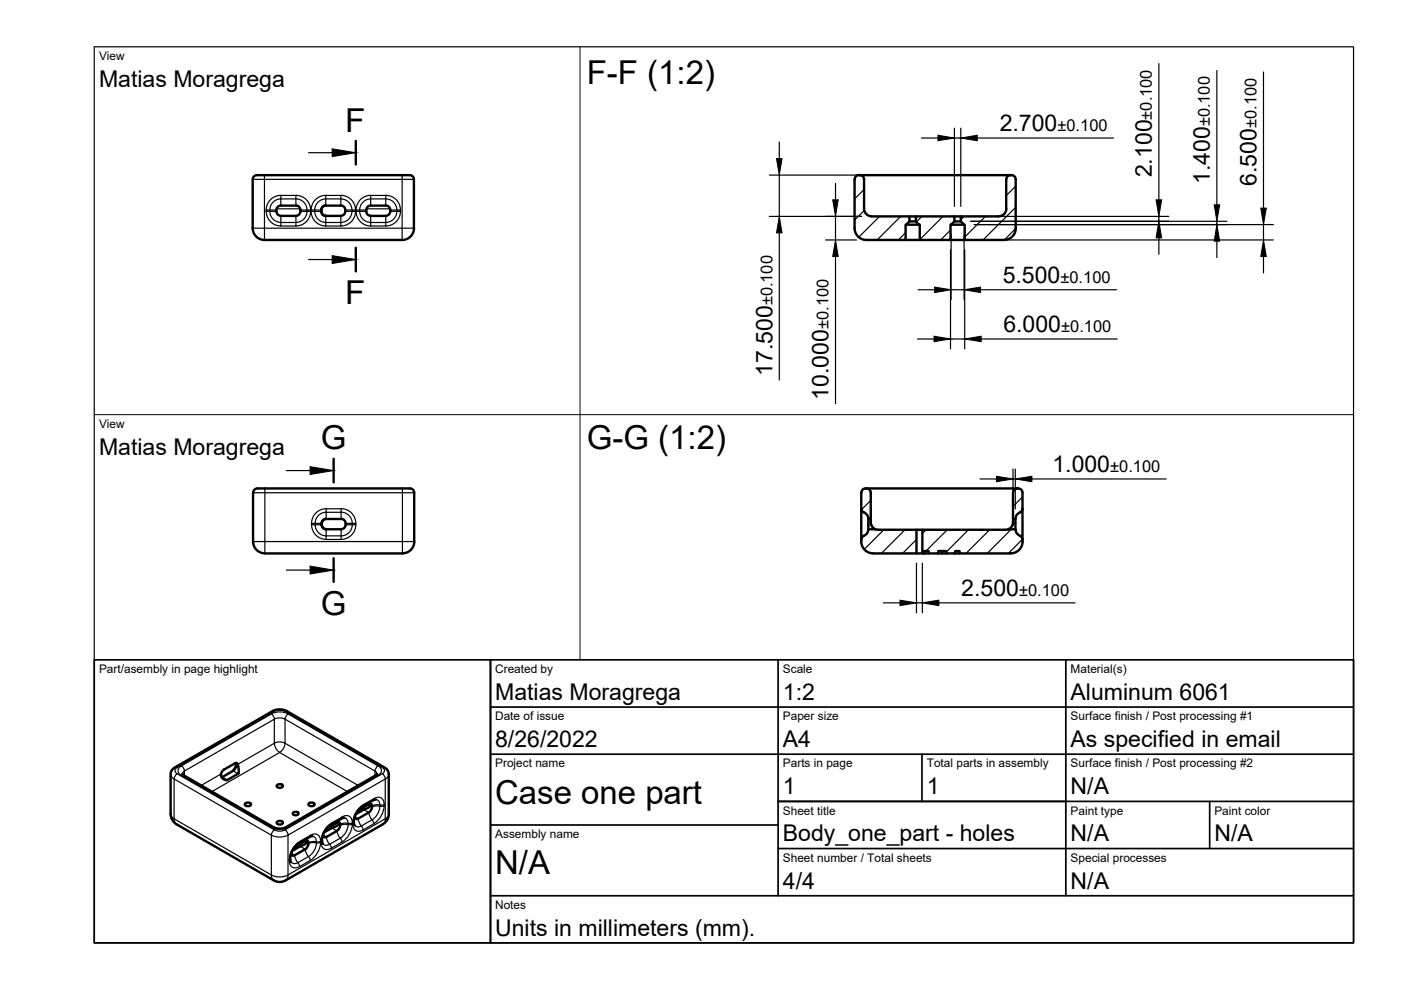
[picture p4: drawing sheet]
<svg xmlns="http://www.w3.org/2000/svg" width="297mm" height="210mm" viewBox="0 0 297 210" stroke-linecap="round" stroke-linejoin="round" font-family="sans-serif">
<!-- layer: Visible -->
<g fill="none" stroke="#000" stroke-width=".51">
<path d="M54.5 37.1h32.3M54.5 37.1a.94 .94 0 0 0-.9 .9v10.4a2.51 2.51 0 0 0 2.5 2.5h29.2a2.48 2.48 0 0 0 2.5-2.5v-10.4a.9 .9 0 0 0-.9-.9M181.2 38v10.4a2.51 2.51 0 0 0 2.5 2.5M182.1 37.1h32.3M182.1 37.1a.9 .9 0 0 0-.9 .9M182.3 37.1a.9 .9 0 0 1 .9 .9v6.3a1.6 1.6 0 0 0 1.6 1.6M214.3 37.1a.9 .9 0 0 0-.9 .9l-.1 6.3a1.56 1.56 0 0 1-1.5 1.6M214.5 37.1a.9 .9 0 0 1 .8 .9v10.4a2.47 2.47 0 0 1-2.4 2.5h-8.4v-3.3l-.8-.7v-1h8.1M58.6 44.5v.3M58.6 44.8a.94 .94 0 0 0 1 1M59.5 43.6h3.2a.94 .94 0 0 1 1 .9M59.5 45.8h3.2"/>
<path d="M59.6 43.6a.94 .94 0 0 0-1 .9M63.7 44.5v.3M63.7 44.8a.94 .94 0 0 1-1 1M68.1 44.8a.94 .94 0 0 0 1 1M69.1 43.6h3.2M69.1 43.6a1 1 0 0 0-1 1.2M69.1 43.6a.94 .94 0 0 0-1 .9l.1 .7 .6 .5 3.5 .1M72.3 43.6a.97 .97 0 0 1 .9 1.2M73.2 44.8a.94 .94 0 0 1-.9 1M77.7 44.8a.94 .94 0 0 0 .9 1M77.7 44.8a1.02 1.02 0 0 1 .9-1.2h3.2a.97 .97 0 0 1 .9 1.2M78.6 45.8h3.2"/>
<path d="M82.7 44.8a.94 .94 0 0 1-.9 1M184.8 45.9h8v1l-.8 .7v3.3h-8.3M192 50.9h3M192.1 47.6h2.8M192.8 45.9h1.4M192.8 46.9h1.4M194.2 45.9h8.2v1l-.9 .7v3.3h-6.5v-3.3l-.8-.7zM201.5 50.9h3M201.7 47.6h2.7M202.4 46.9h1.3M202.4 45.9h1.3M53.7 104.5v10.3a2.51 2.51 0 0 0 2.5 2.5"/>
<path d="M54.6 103.6h31.4a1.71 1.71 0 0 1 1.7 .5l.1 10.7a2.47 2.47 0 0 1-2.5 2.5M54.6 103.6a.9 .9 0 0 0-.9 .9M56.2 117.3h29.1M68.2 111a1.05 1.05 0 0 0 1 1.2M68.2 110.7l.1 1.1 .4 .3 .5 .1M69.2 110h3.1a.94 .94 0 0 1 1 1M69.2 110a.94 .94 0 0 0-.9 .7M69.2 110a.94 .94 0 0 0-1 1M73.3 111a1.01 1.01 0 0 1-1 1.2h-3.1M182.6 114.4a2.56 2.56 0 0 0 2.5 2.9M182.6 107.9v6.5M182.6 107.9l.2 .4 .3 .3a1.56 1.56 0 0 1 1 1.4"/>
<path d="M183.1 113.6l-.3 .3-.2 .5M183.7 103.6a.93 .93 0 0 0-1.1 .9v3.4M183.7 103.6h32M183.7 103.6a.9 .9 0 0 1 .9 .9v5.5h-.5M184.1 112.2a1.49 1.49 0 0 1-1 1.4M184.1 110v2.2M184.1 112.2h1.5M184.6 110l.2 1.4 .3 .5 .5 .3M185.6 112.2l8.7 .1v5h-9.2M194.3 117.3h1.3M194.3 112.3h1.3M195.9 117.3h1"/>
<path d="M198.9 117.3h1.7M199.7 116.8v.5M202.5 117.3h1M213.8 112.2h1.5M213.8 112.2l-.6 .1h-17.6v5h.3v-.5h1v.5h2v-.5h1.7v.5h1.9v-.5h1v.5h10.8M214.7 111.3l-.2 .4-.7 .5M214.8 110l-.1 1.3M215.3 110v2.2M215.3 112.2a1.49 1.49 0 0 0 1 1.4M215.7 103.6a.94 .94 0 0 1 1.1 .9v3.4M215.7 103.6a.9 .9 0 0 0-.9 .9v5.5h.5M216.3 113.6l.3 .3 .2 .5"/>
<path d="M216.8 107.9l-.2 .4-.3 .3a1.49 1.49 0 0 0-1 1.4M216.8 114.4a2.53 2.53 0 0 1-2.5 2.9M216.8 107.9v6.5M38.6 164.1l19.4 11.3 1.3 .3 1.3-.3 19.4-11.3M49.4 163.4l-2.4 1.4M50 161.8v.8l-.6 .8M50.1 162.2l-.7 1.3M50.4 162.1l-.3-.3-.3 .1-2.5 1.4-.5 .9 .3 .8 .6 .3 .5 .1 2.3-1.3 .1-.7-.2-1.3M52.1 170.3l.5-.1a.52 .52 0 0 1 .6 .4l-.6 .3a.52 .52 0 0 1-.7-.5zM58.8 174.2l.5-.2a.52 .52 0 0 1 .7 .5l-.7 .3a.52 .52 0 0 1-.6-.5zM58.8 166.4l.5-.1a.52 .52 0 0 1 .7 .4l-.7 .3a.52 .52 0 0 1-.6-.5zM62.2 172.2a.68 .68 0 0 1 1.1 .4 .68 .68 0 0 1-.7 .3 .68 .68 0 0 1-.5-.5z"/>
<path d="M64.9 178.7l-.4 .4-2.6 1.3M65 178.2v.2M65 178.4v.3M65.4 178.7v.2a1.48 1.48 0 0 1-.7 1.2l-2.5 1.3a.48 .48 0 0 1-.4-.6M65.4 178.6l-.1-.2-.3-.2-2.5 1.3M65.6 170.3l.5-.1a.52 .52 0 0 1 .6 .4l-.6 .3a.52 .52 0 0 1-.7-.5zM66.2 177.3l-.5 .2-2.4 1.3-.8 .7-.9 1.7v1.1l.1 .5M68.5 176.9a.51 .51 0 0 0 .4 .6l.3-.1M71.4 176.2l-2.2 1.3M71.7 174.3l.1 .1M71.7 174.4v.2M71.8 174.5l-.4 .6-2.7 1.4"/>
<path d="M72.1 175l-.2 .7-.5 .5M72.1 174.8v-.3l-.4-.2-2.5 1.4M72.1 174.8v.2M73 173.4l-.6 .1-2.5 1.5-.6 .6-.9 1.7-.1 1 .1 .6M75.3 173a.49 .49 0 0 0 .4 .7l.2-.1M78.2 170.5l-2.2 1.3M78.2 170.5l.5-.1 .2 .5M78.5 170.4v.1M78.5 170.5l-.1 .5-.3 .2-2.7 1.4M78.8 170.9v.5l-.3 .7-2.6 1.5M79.7 169.5l-.6 .2-2.3 1.3-.7 .6-1 1.7-.1 1.3 .2 .4M81.2 174.7a2.44 2.44 0 0 0 1.2-2.1v-8.6l-.4-1-21.2-12.2-1.3-.4-1.1 .1-.6 .3-21.2 12.2-.4 1v8.6a2.51 2.51 0 0 0 1.2 2.1l20.6 12a2.51 2.51 0 0 0 2.6 0l20.6-11.9"/>
</g>
<!-- layer: Visible Narrow -->
<g fill="none" stroke="#000" stroke-width=".25">
<path d="M53.6 38h2.5M56.1 37.1v.9M56.1 38v10.4h-2.5M56.1 38h29.2M85.3 37.1v.9M85.3 38h2.5M85.3 38v10.4h2.5M56.1 50.9v-2.5h29.2v2.5M56.4 44.5v.3h.8M56.4 44.5h.8v.3M56.5 44.8a3.1 3.1 0 0 0 3.1 3.1M57.2 44.8h1.4"/>
<path d="M57.2 44.8a2.34 2.34 0 0 0 2.4 2.4M58.6 44.3h5M59.5 41.4h3.2v.8h-3.2zM59.5 45.8v1.4M59.5 42.2v1.4M59.6 41.4a3.1 3.1 0 0 0-3.1 3.1M59.6 42.2a2.34 2.34 0 0 0-2.4 2.3h1.4M62.7 47.2v.7M62.7 47.2h-3.2v.7h3.2M62.7 43.6v-1.4a2.34 2.34 0 0 1 2.4 2.3h-1.4M62.7 45.8v1.4M62.7 41.4a3.1 3.1 0 0 1 3.1 3.1"/>
<path d="M63.7 44.8h1.4M65.1 44.5h.7v.3h-.7zM65.1 44.8a2.34 2.34 0 0 1-2.4 2.4M65.8 44.8a3.1 3.1 0 0 1-3.1 3.1M66 44.8a3.1 3.1 0 0 0 3.1 3.1M66 44.5v.3h.7M66 44.5h.7v.3M66.7 44.8h1.4M66.7 44.8a2.34 2.34 0 0 0 2.4 2.4v-1.4M68.2 44.3h.1M69.1 41.4h3.2v.8h-3.2zM69.1 42.2v1.4"/>
<path d="M69.1 41.4a3.1 3.1 0 0 0-3.1 3.1M69.1 42.2a2.34 2.34 0 0 0-2.4 2.3h1.4M72.3 47.2v.7h-3.2M72.3 47.2h-3.2v.7M72.3 45.8v1.4M72.3 42.2v1.4M72.3 42.2a2.34 2.34 0 0 1 2.3 2.3h-1.4M72.3 41.4a3.1 3.1 0 0 1 3.1 3.1M73.2 44.8h1.4M74.6 44.8a2.34 2.34 0 0 1-2.3 2.4M74.6 44.5h.8v.3h-.8zM75.4 44.8a3.1 3.1 0 0 1-3.1 3.1"/>
<path d="M75.5 44.8a3.1 3.1 0 0 0 3.1 3.1M75.5 44.5v.3h.8M75.5 44.5h.8v.3M76.3 44.8h1.4M76.3 44.8a2.34 2.34 0 0 0 2.3 2.4v-1.4M77.7 44.3h5M78.6 41.4h3.2v.8h-3.2zM78.6 42.2v1.4M78.6 47.9h3.2M78.6 41.4a3.1 3.1 0 0 0-3.1 3.1M78.6 42.2a2.34 2.34 0 0 0-2.3 2.3h1.4M81.8 47.2v.7"/>
<path d="M81.8 47.2h-3.2v.7M81.8 43.6v-1.4a2.34 2.34 0 0 1 2.3 2.3h-1.4M81.8 45.8v1.4M81.8 41.4a3.1 3.1 0 0 1 3.1 3.1M82.7 44.8h1.4M84.1 44.5h.8v.3h-.8zM84.1 44.8a2.34 2.34 0 0 1-2.3 2.4M84.9 44.8a3.1 3.1 0 0 1-3.1 3.1M53.7 104.5h2.5M53.7 114.8h2.5v2.5M56.2 103.6v.9M56.2 104.5v10.3h29.1v2.5"/>
<path d="M66 111.3h.8M66 111.3v-.3h.8v.3M66.1 111.3a3.1 3.1 0 0 0 3.1 3.1M66.8 111.3h1.4M66.8 111h1.4M66.8 111.3a2.35 2.35 0 0 0 2.4 2.3v-1.4M68.2 110.7h.1M69.2 113.6h3.1v.8h-3.1zM69.2 107.9v.7M69.2 108.6v1.4M69.2 107.9h3.1M69.2 108.6a2.35 2.35 0 0 0-2.4 2.4"/>
<path d="M69.2 107.9a3.1 3.1 0 0 0-3.1 3.1M72.3 107.9v.7h-3.1M72.3 110v-1.4a2.35 2.35 0 0 1 2.4 2.4M72.3 112.2v1.4M72.3 107.9a3.1 3.1 0 0 1 3.1 3.1M73.3 111.3h1.4a2.35 2.35 0 0 1-2.4 2.3M73.3 111h1.4M74.7 111h.7v.3h-.7zM75.4 111.3a3.1 3.1 0 0 1-3.1 3.1M85.3 103.6v.9h-29.1M87.8 104.5h-2.5v10.3h2.5M57.5 151.4l.5 .4 .2 .7"/>
<path d="M57.7 150.8h.5M58.2 157.6v-5.1l-19.1 11M58.2 157.6l-7.8 4.5M58.2 157.6a2.49 2.49 0 0 1 2.2 0M58.2 152.5a2.49 2.49 0 0 1 2.2 0M58.2 157.6a2.49 2.49 0 0 0 1.1 1.9M59.3 159.5l14.4 8.3M59.3 159.5l-14.4 8.3M60.4 157.6a2.49 2.49 0 0 1-1.1 1.9M60.4 157.6l15.5 8.9M60.4 152.5l19.1 11M60.4 152.5v5.1"/>
<path d="M60.9 150.8h-.5M61.1 151.4l19 11M61.1 151.4a3.9 3.9 0 0 0-3.6 0l-19 11M61.1 151.4l-.5 .4-.2 .7M36.2 164.1a1.26 1.26 0 0 0 .7 1.1M36.2 172.6a1.26 1.26 0 0 0 .7 1M36.9 173.6a1.26 1.26 0 0 0 .5 1.1M36.9 165.2l20.6 11.9v8.4M36.9 165.2v8.4M36.9 173.6l20.6 11.9M37.1 162.7h.5M37.6 164.1l-.5 .4-.2 .7"/>
<path d="M38.5 164.4l19 11a3.9 3.9 0 0 0 3.6 0l19-11M38.9 164.4h-.4M39.1 163.5v1M39.1 163.5l-.2-.6-.4-.5a1.08 1.08 0 0 0-.8 1 1.08 1.08 0 0 0 .8 1M39.1 163.5l-.4 .6M46.9 164.1l-4.2 2.4M47.2 164.8l1 .6M49.4 163.4l1.1 .7M50.1 162l.3 .3M50.1 162.3l.4 .2M58 175.4h-.5M58.2 175.9l-.5 .5-.2 .6"/>
<path d="M60.4 175.9l.5 .5 .2 .6a3.9 3.9 0 0 1-3.6 .1M60.6 175.4h.5M63.5 178.4a4.8 4.8 0 0 0-2.2 3.8M63.6 179.4l1.1 .7 .2 .8 .5 .7M64.8 178l-.1 .3M64.9 178.7l.5 .2M65 178.3l-2.7 1.5M65 178.4l.4 .3M65.6 177.5a1.28 1.28 0 0 1 1.6-.6 1.28 1.28 0 0 1 .8 1.5M65.8 177.1l-2.3 1.3-.1 .4M66.2 177.3a1.03 1.03 0 0 1 .9 1.2M67.1 178.5v.2h-.9l-.8 .2"/>
<path d="M67.1 178.5l-.9-.1-.8 .3M67.1 178.7a3.6 3.6 0 0 1-1.7 2.9M68 178.4v.2M68 178.4l-.9 .1M68 178.6l-.9 .1M68 178.6a4.8 4.8 0 0 1-2.2 3.8M68.1 178.3v.3M68.1 178.6a1.33 1.33 0 0 0 .6 1.4 1.33 1.33 0 0 0 1.6-.2M68.3 178.2l-.2 .4M68.4 177.1l.8 .4M69.2 177.5l.2 .8 .5 .7a1.03 1.03 0 0 1-1.5-.1M70.3 174.5a4.8 4.8 0 0 0-2.2 3.8l.2-.3"/>
<path d="M70.4 175.5l1 .7M71.5 176.2l.1 .8 .5 .7M71.5 174.1v.3M71.7 174.8l.4 .2 .8-.2h.9M71.7 174.6l.4 .2 .8-.3 .9 .1M71.7 174.4l-2.7 1.6M72.1 177.7l-2.2 1.3 .4 .8 2.2-1.3M72.1 177.7l.4 .8M72.5 173.2l-2.2 1.3-.2 .4M72.5 173.2a1.33 1.33 0 0 1 1.6-.1 1.33 1.33 0 0 1 .6 1.4M72.5 173.2l-.1 .4M73 173.4a1.03 1.03 0 0 1 .8 1.2"/>
<path d="M73.8 174.6v.2l.9-.1M73.8 174.8a3.6 3.6 0 0 1-1.6 2.9M74.7 174.5v.2M74.7 174.5l-.9 .1M74.7 174.7a4.8 4.8 0 0 1-2.2 3.8M74.8 174.4a1.39 1.39 0 0 0 .5 1.6 1.39 1.39 0 0 0 1.7 0M75 174.4l-.2 .3M75 174.1l-.2 .3M75.2 175a1.03 1.03 0 0 0 1.4 .1M75.2 173.3l.7 .3M75.9 173.6l.2 .8 .5 .7M76.6 175.1l.4 .8"/>
<path d="M77 170.6a4.8 4.8 0 0 0-2.2 3.8M77.1 171.7l1.1 .6 .2 .8 .5 .7M78.2 170.5l.2 .1-2.6 1.5M78.2 170.2v.3M78.4 170.9l.5 .2 .8-.2h.8M78.5 170.5h-.1l.1 .1M78.9 173.8l-2.3 1.3M78.9 173.8l.3 .8M79.2 169.3l-.1 .4M79.2 174.7l-2.2 1.3M79.5 163.5l.5 .6M79.5 163.5v1"/>
<path d="M79.5 163.5l.2-.6 .4-.5a1.08 1.08 0 0 1 .8 1 1.08 1.08 0 0 1-.8 1M79.7 169.5a1.03 1.03 0 0 1 .8 1.2l-.8-.1-.8 .3-.4-.2M79.7 164.4h.4M80.5 170.7v.3M80.5 170.9a3.6 3.6 0 0 1-1.6 2.9M80.6 170.9l.9-.1a4.8 4.8 0 0 1-2.2 3.8M80.6 170.7l.9-.1a1.33 1.33 0 0 0-.7-1.4 1.33 1.33 0 0 0-1.5 .1l-2.3 1.3-.2 .4M81 162.7l-20.6-11.9a2.49 2.49 0 0 0-2.2 0l-20.7 11.9a.69 .69 0 0 0-.4 .7 .69 .69 0 0 0 .5 .6l20.6 12a2.47 2.47 0 0 0 2.2 0l20.6-11.9M81.1 164.1l.4 .4 .2 .7M81.1 162.7a.69 .69 0 0 1 .4 .7 .69 .69 0 0 1-.4 .6M81.4 170.6v.3M81.5 162.7h-.4"/>
<path d="M81.7 165.2l-20.6 11.9v8.4M81.7 165.2v8.4l-20.6 11.9M82.4 164.1a1.26 1.26 0 0 1-.7 1.1M82.4 172.6a1.25 1.25 0 0 1-.7 1 1.26 1.26 0 0 1-.5 1.1M57.5 185.5a1.26 1.26 0 0 0 .5 1.2M57.5 185.5a3.9 3.9 0 0 0 3.6 0M61.1 185.5a1.26 1.26 0 0 1-.5 1.2M61.3 182.2v.3M61.6 182.1a1.29 1.29 0 0 0 .2 1.7 1.29 1.29 0 0 0 1.7-.1M61.6 181.9l-.3 .3M61.7 182.8a1.03 1.03 0 0 0 1.5 .1M61.7 181l.7 .3"/>
<path d="M62.5 181.3l.2 .8 .5 .8M65.4 181.6l.4 .8M65.4 181.6l-2.2 1.3 .3 .8 2.3-1.3"/>
</g>
<!-- layer: Border -->
<path d="M20 9.9h267v190h-267z" fill="none" stroke="#000" stroke-width=".25"/>
<!-- layer: Hatching -->
<g fill="none" stroke="#000" stroke-width=".25">
<path d="M181.6 37.2l-.3 .4M215.3 39.5l-2 2M183.2 40.2l-2 2M183.2 44.6l-2 2.1M186.5 45.9l-4.4 4.4M191 45.9l-5 5M192 49.3l-1.5 1.6M195.5 45.9l-1.2 1.1M199.9 45.9l-4.9 4.9M201.5 48.8l-2.1 2.1M204.4 45.9l-.7 .7M208.9 45.9l-4.4 4.4"/>
<path d="M215.3 44l-6.9 6.9M215.3 48.4l-2.4 2.5M184.6 106.1l-2 2M187.4 112.3l-4.2 4.2M191.9 112.3l-5 5M194.3 114.4l-2.9 2.9M195.9 117.2v.1M196.4 112.3l-.8 .8M200.9 112.3l-4.6 4.5M205.3 112.3l-4.7 4.8M209.8 112.3l-5 5M214.4 112.2l-5.1 5.1"/>
<path d="M216.8 105.4l-2 2M216.8 114.4l-3 2.9"/>
</g>
<!-- layer: Annotations -->
<path d="M75.4 29.9v5M75.4 52.5v5M70.7 97.3v5M70.7 118.4v5" fill="none" stroke="#000" stroke-width=".51"/>
<path d="M65.4 32.4h5M65.4 55h5M60.7 99.8h5M60.7 120.9h5" fill="none" stroke="#000" stroke-width=".25"/>
<path d="M70.4 31.6l5 .8-5 .8zM70.4 54.2l5 .8-5 .9zM65.7 98.9l5 .9-5 .8zM65.7 120l5 .9-5 .8z" fill="#000" stroke="#000" stroke-width=".21"/>
<!-- layer: Dimensions -->
<g fill="none" stroke="#000" stroke-width=".25">
<path d="M245.7 13.5v28.9M258 14.9v28.5M267.9 15.3v28.8M163.1 37.1h19.6M165.2 30.1v3.5M165.2 37.1v8.8M177.1 38.9v3.5M195.3 29.3h3.6M202.4 27.2v16.6M202.4 29.3h1.3M203.7 27.2v16.6M207.2 29.3h28.9"/>
<path d="M163.1 45.9h19.6M165.2 49.4v31.2M175 50.9h6.6M177.1 45.9v5M177.1 54.4v31.2M201.5 53v21M201.7 49.7v13.8M204.4 49.7v13.8M204.5 53v21M205.8 46.9h54.3M205.8 45.9h42M206.5 47.6h63.5"/>
<path d="M206.6 50.9h63.4M245.7 45.9v1M245.7 50.4v3.5M258 46.9v.7M258 51.1v3.5M267.9 47.6v3.3M267.9 54.4v3.5M194.5 71.9h3.5M194.6 61.4h3.6M201.5 71.9h3M201.7 61.4h2.7M207.9 61.4h28.8"/>
<path d="M208 71.9h28.9M214.8 99.5v8.4M215.3 99.5v8.4M194.3 119.4v10.5M195.6 119.4v10.5M207.8 101.6h3.5M214.8 101.6h.5M218.8 101.6h28.5M187.3 127.8h3.5M194.3 127.8h1.3M199.1 127.8h28.8"/>
</g>
<g fill="#000" stroke="#000" stroke-width=".21">
<path d="M164.6 33.6h1.2l-.6 3.5zM198.9 28.7l3.5 .6-3.5 .5zM203.7 29.3l3.5-.6v1.1zM165.2 45.9l.6 3.5h-1.2zM176.6 42.4h1.1l-.6 3.5zM177.1 50.9l.6 3.5h-1.1zM245.7 46.9l.6 3.5h-1.2zM245.1 42.4h1.2l-.6 3.5zM258 47.6l.6 3.5h-1.2zM257.4 43.4h1.2l-.6 3.5zM267.9 50.9l.6 3.5h-1.2zM267.3 44.1h1.2l-.6 3.5z"/>
<path d="M198 71.3l3.5 .6-3.5 .5zM198.2 60.9l3.5 .5-3.5 .6zM204.4 61.4l3.5-.5v1.1zM204.5 71.9l3.5-.6v1.1zM211.3 101l3.5 .6-3.5 .5zM215.3 101.6l3.5-.6v1.1zM190.8 127.2l3.5 .6-3.5 .6zM195.6 127.8l3.5-.6v1.2z"/>
</g>
<!-- layer: TitleBlock -->
<g fill="none" stroke="#000" stroke-width=".36">
<path d="M20 139.9h84v60h-84zM104 139.9v50h122v-50M104 139.9h122M165 139.9v50M226 139.9h61v50h-61M104 149.9h183M104 159.9h183M195.5 159.9v10M104 174.9h61M165 169.9h122M165 179.9h122M256.5 169.9v10"/>
<path d="M104 189.9v10h183v-10"/>
</g>
<path d="M123 9.9v130M20 87.9h267" fill="none" stroke="#000" stroke-width=".21"/>
<g font-size="7">
<text x="124.4" y="17.7">F-F (1:2)</text>
<text x="73.2" y="27.9">F</text>
<text x="73.2" y="64.5">F</text>
<text x="68.1" y="95.2">G</text>
<text x="124.4" y="95.2">G-G (1:2)</text>
<text x="68.1" y="130.4">G</text>
<text x="105" y="170.4">Case one part</text>
<text x="105" y="185.4">N/A</text>
</g>
<g font-size="4.9">
<text x="21" y="18.4">Matias Moragrega</text>
<text x="212" y="27.8">2.700</text>
<text x="244.2" y="37.6" transform="rotate(-90 244.2 37.6)">2.100</text>
<text x="256.5" y="39" transform="rotate(-90 256.5 39)">1.400</text>
<text x="266.4" y="39.4" transform="rotate(-90 266.4 39.4)">6.500</text>
<text x="212.6" y="60">5.500</text>
<text x="212.7" y="70.4">6.000</text>
<text x="163.8" y="79.7" transform="rotate(-90 163.8 79.7)">17.500</text>
<text x="175.7" y="84.7" transform="rotate(-90 175.7 84.7)">10.000</text>
<text x="21" y="96.4">Matias Moragrega</text>
<text x="223.1" y="100.1">1.000</text>
<text x="203.8" y="126.4">2.500</text>
<text x="105" y="148.4">Matias Moragrega</text>
<text x="166" y="148.4">1:2</text>
<text x="227" y="148.4">Aluminum 6061</text>
<text x="105" y="158.4">8/26/2022</text>
<text x="166" y="158.4">A4</text>
<text x="227" y="158.4">As specified in email</text>
<text x="166" y="168.4">1</text>
<text x="196.5" y="168.4">1</text>
<text x="227" y="168.4">N/A</text>
<text x="166" y="178.4">Body_one_part - holes</text>
<text x="227" y="178.4">N/A</text>
<text x="257.5" y="178.4">N/A</text>
<text x="166" y="188.4">4/4</text>
<text x="227" y="188.4">N/A</text>
<text x="105" y="198.4">Units in millimeters (mm).</text>
</g>
<g font-size="3.5">
<text x="224.2" y="27.8">±0.100</text>
<text x="244.2" y="25.4" transform="rotate(-90 244.2 25.4)">±0.100</text>
<text x="256.5" y="26.8" transform="rotate(-90 256.5 26.8)">±0.100</text>
<text x="266.4" y="27.2" transform="rotate(-90 266.4 27.2)">±0.100</text>
<text x="224.8" y="60">±0.100</text>
<text x="163.8" y="64.8" transform="rotate(-90 163.8 64.8)">±0.100</text>
<text x="175.7" y="69.8" transform="rotate(-90 175.7 69.8)">±0.100</text>
<text x="225" y="70.4">±0.100</text>
<text x="235.4" y="100.1">±0.100</text>
<text x="216" y="126.4">±0.100</text>
</g>
<g font-size="2.5">
<text x="21" y="12.7">View</text>
<text x="21" y="90.7">View</text>
<text x="21" y="142.7">Part/asembly in page highlight</text>
<text x="105" y="142.7">Created by</text>
<text x="166" y="142.7">Scale</text>
<text x="227" y="142.7">Material(s)</text>
<text x="105" y="152.7">Date of issue</text>
<text x="166" y="152.7">Paper size</text>
<text x="227" y="152.7">Surface finish / Post processing #1</text>
<text x="105" y="162.7">Project name</text>
<text x="166" y="162.7">Parts in page</text>
<text x="196.5" y="162.7">Total parts in assembly</text>
<text x="227" y="162.7">Surface finish / Post processing #2</text>
<text x="166" y="172.7">Sheet title</text>
<text x="227" y="172.7">Paint type</text>
<text x="257.5" y="172.7">Paint color</text>
<text x="105" y="177.7">Assembly name</text>
<text x="166" y="182.7">Sheet number / Total sheets</text>
<text x="227" y="182.7">Special processes</text>
<text x="105" y="192.7">Notes</text>
</g>
</svg>
